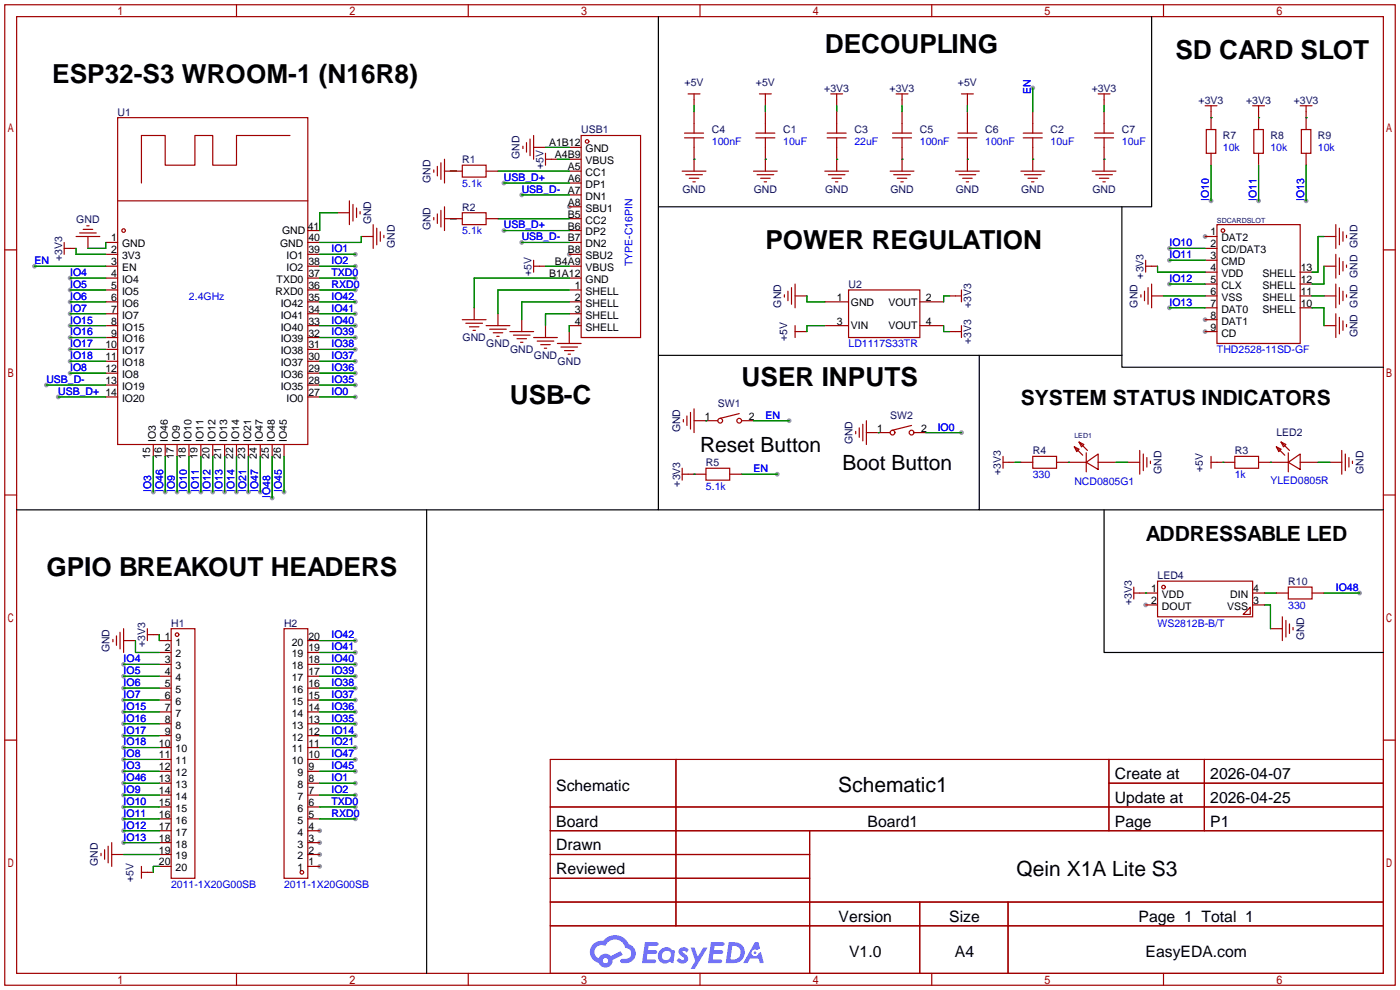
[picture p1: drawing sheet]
<svg xmlns="http://www.w3.org/2000/svg" width="299mm" height="212mm" viewBox="0 0 299 212" stroke-linecap="round" stroke-linejoin="round" font-family="sans-serif">
<g fill="#999">
<circle cx="121.7" cy="44.2" r=".51"/>
<circle cx="121.7" cy="54.4" r=".51"/>
<circle cx="68.3" cy="185.2" r=".51"/>
<circle cx="68.3" cy="182.6" r=".51"/>
<circle cx="68.3" cy="180.1" r=".51"/>
<circle cx="68.3" cy="177.5" r=".51"/>
<circle cx="244.9" cy="129.3" r=".51"/>
<circle cx="257.6" cy="50.5" r=".51"/>
<circle cx="257.6" cy="68.3" r=".51"/>
<circle cx="257.6" cy="70.9" r=".51"/>
<circle cx="107.7" cy="39.1" r=".51"/>
<circle cx="107.7" cy="49.3" r=".51"/>
<circle cx="111.5" cy="41.7" r=".51"/>
<circle cx="111.5" cy="51.8" r=".51"/>
<circle cx="9.9" cy="82.3" r=".51"/>
<circle cx="12.4" cy="84.8" r=".51"/>
<circle cx="205.5" cy="92.5" r=".51"/>
<circle cx="168.7" cy="89.9" r=".51"/>
<circle cx="166.1" cy="101.3" r=".51"/>
<circle cx="220.7" cy="18.8" r=".51"/>
<circle cx="290.6" cy="126.7" r=".51"/>
<circle cx="58.2" cy="106.4" r=".51"/>
<circle cx="7.4" cy="56.9" r=".51"/>
<circle cx="75.9" cy="84.8" r=".51"/>
<circle cx="15" cy="59.4" r=".51"/>
<circle cx="15" cy="62" r=".51"/>
<circle cx="15" cy="64.5" r=".51"/>
<circle cx="15" cy="67.1" r=".51"/>
<circle cx="15" cy="69.6" r=".51"/>
<circle cx="15" cy="72.1" r=".51"/>
<circle cx="15" cy="74.7" r=".51"/>
<circle cx="15" cy="77.2" r=".51"/>
<circle cx="15" cy="79.8" r=".51"/>
<circle cx="26.4" cy="142" r=".51"/>
<circle cx="26.4" cy="144.5" r=".51"/>
<circle cx="26.4" cy="147.1" r=".51"/>
<circle cx="26.4" cy="149.6" r=".51"/>
<circle cx="26.4" cy="152.1" r=".51"/>
<circle cx="26.4" cy="154.7" r=".51"/>
<circle cx="26.4" cy="157.2" r=".51"/>
<circle cx="26.4" cy="159.8" r=".51"/>
<circle cx="26.4" cy="162.3" r=".51"/>
<circle cx="75.9" cy="64.5" r=".51"/>
<circle cx="75.9" cy="67.1" r=".51"/>
<circle cx="75.9" cy="69.6" r=".51"/>
<circle cx="75.9" cy="72.1" r=".51"/>
<circle cx="75.9" cy="74.7" r=".51"/>
<circle cx="75.9" cy="77.2" r=".51"/>
<circle cx="75.9" cy="79.8" r=".51"/>
<circle cx="75.9" cy="82.3" r=".51"/>
<circle cx="75.9" cy="154.7" r=".51"/>
<circle cx="75.9" cy="152.1" r=".51"/>
<circle cx="75.9" cy="149.6" r=".51"/>
<circle cx="75.9" cy="147.1" r=".51"/>
<circle cx="75.9" cy="144.5" r=".51"/>
<circle cx="75.9" cy="142" r=".51"/>
<circle cx="75.9" cy="139.4" r=".51"/>
<circle cx="75.9" cy="136.9" r=".51"/>
<circle cx="32.8" cy="105.2" r=".51"/>
<circle cx="35.3" cy="105.2" r=".51"/>
<circle cx="37.8" cy="105.2" r=".51"/>
<circle cx="40.4" cy="105.2" r=".51"/>
<circle cx="42.9" cy="105.2" r=".51"/>
<circle cx="45.5" cy="105.2" r=".51"/>
<circle cx="48" cy="105.2" r=".51"/>
<circle cx="50.5" cy="105.2" r=".51"/>
<circle cx="53.1" cy="105.2" r=".51"/>
<circle cx="55.6" cy="105.2" r=".51"/>
<circle cx="60.7" cy="105.2" r=".51"/>
<circle cx="26.4" cy="164.8" r=".51"/>
<circle cx="26.4" cy="167.4" r=".51"/>
<circle cx="26.4" cy="169.9" r=".51"/>
<circle cx="26.4" cy="172.5" r=".51"/>
<circle cx="26.4" cy="175" r=".51"/>
<circle cx="26.4" cy="177.5" r=".51"/>
<circle cx="26.4" cy="180.1" r=".51"/>
<circle cx="75.9" cy="162.3" r=".51"/>
<circle cx="75.9" cy="159.8" r=".51"/>
<circle cx="75.9" cy="157.2" r=".51"/>
<circle cx="75.9" cy="164.8" r=".51"/>
<circle cx="75.9" cy="54.4" r=".51"/>
<circle cx="75.9" cy="56.9" r=".51"/>
<circle cx="75.9" cy="59.4" r=".51"/>
<circle cx="75.9" cy="62" r=".51"/>
<circle cx="75.9" cy="175" r=".51"/>
<circle cx="75.9" cy="172.5" r=".51"/>
<circle cx="75.9" cy="169.9" r=".51"/>
<circle cx="75.9" cy="167.4" r=".51"/>
<circle cx="249.9" cy="53.1" r=".51"/>
<circle cx="249.9" cy="55.6" r=".51"/>
<circle cx="249.9" cy="60.7" r=".51"/>
<circle cx="249.9" cy="65.8" r=".51"/>
<circle cx="258.8" cy="42.9" r=".51"/>
<circle cx="269" cy="42.9" r=".51"/>
<circle cx="279.1" cy="42.9" r=".51"/>
</g>
<g fill="none" stroke="#a10000" stroke-width=".25">
<path d="M1 1h297.2v209.6h-297.2zM3.6 3.6h292.1v204.4h-292.1zM50.5 1v2.6M100.1 1v2.6M149.6 1v2.6M199.1 1v2.6M248.7 1v2.6M1 53.4h2.6M295.7 53.4h2.5M1 105.8h2.6M295.7 105.8h2.5M1 158.2h2.6"/>
<path d="M295.7 158.2h2.5M117.6 162.3h178.1v45.7h-178.1zM117.6 172.5h178.1M117.6 177.5h178.1M144.5 162.3v35.6M173 177.5v30.5M237 162.3v15.2M237 167.4h58.7M257.4 162.3v15.2M117.6 182.6h55.4M117.6 192.8h178.1M117.6 187.7h55.4"/>
<path d="M117.6 197.9h178.1M196.6 192.8v15.2M215.4 192.8v15.2M50.5 208v2.6M100.1 208v2.6M149.6 208v2.6M199.1 208v2.6M248.7 208v2.6"/>
</g>
<g fill="#5487ff">
<path d="M145.3 202.7a1.3 1.3 0 0 1 1.9 .3l-.4 .6a.54 .54 0 0 0-.9-.2l.1 .2a1.34 1.34 0 0 1 .9 1.8 1.47 1.47 0 0 1-2.3-.1l.5-.6 .8 .5a.31 .31 0 0 0 .4-.3 .31 .31 0 0 0-.3-.4 1.12 1.12 0 0 1-.7-1.8z"/>
<path d="M147.6 202.5h.9l.6 2 1.2-2h.9l-2.7 4.6h-.9l1-1.7z"/>
<path d="M137.8 201.4h1.7a1.31 1.31 0 0 1 1.2 .2 .4 .4 0 0 1-.3 .5l-1.8 .1-.1 .9h1.6a.4 .4 0 0 1 .4 .4 .4 .4 0 0 1-.5 .4h-1.6l-.2 1.2h1.4a.46 .46 0 0 1 .5 0 .46 .46 0 0 1 .1 .5l-.4 .2h-2.6z"/>
<path d="M151.9 201.4h1.7a1.32 1.32 0 0 1 1.2 .2 .39 .39 0 0 1-.3 .5l-1.8 .1-.1 .9h1.6a.4 .4 0 0 1 .4 .4 .4 .4 0 0 1-.4 .4h-1.7l-.2 1.2h1.4a.46 .46 0 0 1 .5 0 .46 .46 0 0 1 .1 .5l-.4 .2h-2.6z"/>
<path d="M161.3 201.4h.8l.3 1.3-.6 .4a.75 .75 0 0 0-1.1 .3 .75 .75 0 0 0 .5 1 .75 .75 0 0 0 .9-.7l.5-.2 .6 2.3h-.8l-.3-.9h-1.8l-.5 .9h-1z"/>
<path d="M155.7 201.4l-.6 4.4h1.5a2.27 2.27 0 0 0 2.6-2.2 2.27 2.27 0 0 0-2.7-2.2zM156.5 202.1a1.5 1.5 0 0 1 1.8 1.6 1.5 1.5 0 0 1-1.9 1.4h-.3z"/>
<path d="M141.2 203a1.6 1.6 0 0 0-.3 2.3 1.6 1.6 0 0 0 2.3 .2l.7 .3 .3-2.4-.1-.3-.5-.1a1.58 1.58 0 0 0-2.4 0zM141.8 203.5a.98 .98 0 0 1 1.6 .4 .98 .98 0 0 1-1.1 1.3 .94 .94 0 0 1-.9-.7 .94 .94 0 0 1 .4-1z"/>
<path d="M126.8 201.8a2.37 2.37 0 0 0 1.1 4 1.54 1.54 0 0 0 1.8 1 1.54 1.54 0 0 0 1.2-1.6l2.2-1.1-.5-.8-2 1a1.57 1.57 0 0 0-2.7 .5 1.5 1.5 0 0 1-.7-2.1 1.5 1.5 0 0 1 2.2-.5 2.23 2.23 0 0 1 2.3-1.4 2.23 2.23 0 0 1 2 1.8 1.16 1.16 0 0 1 1.2 1.1 1.16 1.16 0 0 1-1.1 1.2h-.7a.47 .47 0 0 0-.5 .4 .47 .47 0 0 0 .4 .5 2.17 2.17 0 0 0 2.5-.9 2.17 2.17 0 0 0-.3-2.7l-.8-.4a3.2 3.2 0 0 0-5.5-.7l-1.1 .1zM128.8 205.3a.6 .6 0 0 1 1.2 0 .6 .6 0 0 1-1.2 0z"/>
<circle cx="161.4" cy="203.6" r=".28"/>
</g>
<g fill="none" stroke="#a10000" stroke-width=".25">
<path d="M25.1 25.1h40.7v69.9h-40.7zM62 29h-11.5v6.3h-5v-6.3h-3.8v6.3h-6.4v-6.3h-5.1v10.1M92.7 36.3v.5M93.5 35.6v2M94.2 34.8v3.6M95 36.6h3.8M95 34v5.1M98.8 35.3h5.1v2.5h-5.1zM103.9 36.6h2.5M111.8 31.2v.6M112.5 30.5v2M113.3 29.7v3.6"/>
<path d="M114 31.5h2.6M114 29v5M116.6 34h2.5M116.6 32.8v2.5M121.7 31.5h2.5M121.7 34h2.5M121.7 36.6h2.5M121.7 39.1h2.5M124.2 29h12.7v43.1h-12.7zM145.8 36.6h5.1M146.3 29.5h4.1M146.3 28.4h4.1"/>
<path d="M146.6 37.3h3.5M147.1 20.1h2.5M147.3 38.1h2.1M148.1 38.9h.5M148.3 20.1v2.5M148.3 23.9v4.5M148.3 29.5v7.1M161 36.6h5.1M161.5 29.5h4.1M161.5 28.4h4.1M161.8 37.3h3.6M162.3 20.1h2.5"/>
<path d="M162.6 38.1h2M163.3 38.9h.5M163.6 20.1v2.5M163.6 23.9v4.5M163.6 29.5v7.1M176.3 36.6h5.1M176.8 29.5h4M176.8 28.4h4M177 37.3h3.6M177.5 20.1h2.6M177.8 38.1h2M178.6 38.9h.5"/>
<path d="M178.8 20.1v2.5M178.8 23.9v4.5M178.8 29.5v7.1M190.2 36.6h5.1M190.8 29.5h4M190.8 28.4h4M191 37.3h3.6M191.5 20.1h2.6M191.8 38.1h2M192.5 38.9h.5M192.8 20.1v2.5M192.8 23.9v4.5"/>
<path d="M192.8 29.5v7.1M204.2 36.6h5.1M204.7 29.5h4.1M204.7 28.4h4.1M205 37.3h3.5M205.5 20.1h2.5M205.7 38.1h2.1M206.5 38.9h.5M206.8 20.1v2.5M206.8 23.9v4.5M206.8 29.5v7.1M218.2 36.6h5.1"/>
<path d="M218.7 29.5h4.1M218.7 28.4h4.1M218.9 37.3h3.6M219.7 38.1h2M220.5 38.9h.5M220.7 23.9v4.5M220.7 29.5v7.1M233.4 36.6h5.1M233.9 29.5h4.1M233.9 28.4h4.1M234.2 37.3h3.5M234.7 20.1h2.5"/>
<path d="M234.9 38.1h2.1M235.7 38.9h.5M236 20.1v2.5M236 23.9v4.5M236 29.5v7.1M257.6 22.6h2.5M257.8 27.7h2v5.1h-2zM258.8 22.6v5.1M258.8 32.8v2.5M267.7 22.6h2.6M268 27.7h2v5.1h-2zM269 22.6v5.1"/>
<path d="M269 32.8v2.5M277.9 22.6h2.5M278.1 27.7h2.1v5.1h-2.1zM279.1 22.6v5.1M279.1 32.8v2.5M13.7 53.1h2.6M13.7 51.8v2.6M16.3 50.5h5M17 49.8h3.6M17.8 49h2M18.5 48.3h.5M18.8 50.5v2.6"/>
<path d="M22.6 51.8h2.5M22.6 54.4h2.5M22.6 56.9h2.5M22.6 59.4h2.5M25.1 42.9h40.7M65.8 51.8h2.5M65.8 54.4h2.5M65.8 56.9h2.5M65.8 59.4h2.5M65.8 49.3h2.5M72.1 45.5h2.6M74.7 42.9v5.1"/>
<path d="M75.4 43.7v3.5M76.2 44.4v2.1M77 45.2v.5M77.2 50.5h2.6M79.8 48v5.1M80.5 48.8v3.5M81.3 49.5v2.1M82 50.3v.5M92.7 46.5v.5M93.5 45.7v2.1M94.2 45v3.5M95 46.7h3.8"/>
<path d="M95 44.2v5.1M98.8 45.5h5.1v2.5h-5.1zM103.9 46.7h2.5M114 56.9h2.6M114 55.6v2.6M121.7 51.8h2.5M121.7 54.4h2.5M121.7 56.9h2.5M121.7 59.4h2.5M121.7 49.3h2.5M121.7 41.7h2.5M121.7 44.2h2.5"/>
<path d="M121.7 46.7h2.5M244.9 56.9h2.5M244.9 55.6v2.6M257.6 53.1h2.5M257.6 50.5h2.5M257.6 55.6h2.5M257.6 58.2h2.5M260.1 48h17.8v25.4h-17.8zM277.9 58.2h2.5M283 56.9h2.5M283 50.5h2.5M285.5 48v5.1"/>
<path d="M285.5 54.4v5M286.3 48.8v3.5M286.3 55.1v3.6M287 49.5v2.1M287 55.9v2M287.8 50.3v.5M287.8 56.6v.6M22.6 62h2.5M22.6 64.5h2.5M22.6 67.1h2.5M22.6 69.6h2.5M22.6 72.1h2.5"/>
<path d="M22.6 74.7h2.5M22.6 77.2h2.5M22.6 79.8h2.5M65.8 62h2.5M65.8 64.5h2.5M65.8 67.1h2.5M65.8 69.6h2.5M65.8 72.1h2.5M65.8 74.7h2.5M65.8 77.2h2.5M65.8 79.8h2.5M98.8 68.3h5.1"/>
<path d="M99.6 69.1h3.5M100.3 69.8h2.1M101.1 70.6h.5M101.3 65.8v2.5M103.9 69.6h5.1M104.6 70.4h3.6M105.4 71.1h2M106.2 71.9h.5M106.4 67.1v2.5M109 70.9h5M109.7 71.6h3.6M110.5 72.4h2"/>
<path d="M111.3 73.2h.5M111.5 68.3v2.6M114 72.1h5.1M114.8 72.9h3.6M115.6 73.7h2M116.3 74.4h.5M116.6 69.6v2.5M119.1 73.4h5.1M119.9 74.2h3.5M120.6 74.9h2.1M121.4 75.7h.5M121.7 62h2.5"/>
<path d="M121.7 64.5h2.5M121.7 67.1h2.5M121.7 69.6h2.5M121.7 70.9v2.5M167.6 63v.5M168.4 62.2v2.1M169.2 61.5v3.5M169.9 70.9h2.6M169.9 60.7v5.1M169.9 69.6v2.5M169.9 63.2h2.6M176.3 64.5h5.1"/>
<path d="M176.3 69.6h5.1M181.4 62h15.2v10.1h-15.2zM196.6 64.5h5.1M196.6 69.6h5.1M202.9 70.9h2.6M202.9 63.2h2.6M205.5 62v2.5M205.5 69.6v2.5M243.8 63v.5M244.6 62.2v2.1M245.4 61.5v3.5M246.1 63.2h2.6"/>
<path d="M246.1 60.7v5.1M257.6 68.3h2.5M257.6 70.9h2.5M257.6 63.2h2.5M257.6 60.7h2.5M257.6 65.8h2.5M277.9 63.2h2.5M277.9 60.7h2.5M277.9 65.8h2.5M283 69.6h2.5M283 63.2h2.5M285.5 60.7v5.1"/>
<path d="M285.5 67.1v5M286.3 61.5v3.5M286.3 67.8v3.6M287 62.2v2.1M287 68.6v2M287.8 63v.5M287.8 69.3v.5M22.6 82.3h2.5M22.6 84.8h2.5M32.8 95v2.5M35.3 95v2.5M37.8 95v2.5"/>
<path d="M40.4 95v2.5M42.9 95v2.5M45.5 95v2.5M48 95v2.5M50.5 95v2.5M53.1 95v2.5M55.6 95v2.5M58.2 95v2.5M60.7 95v2.5M65.8 82.3h2.5M65.8 84.8h2.5M146 89.7v.5"/>
<path d="M146.8 88.9v2M147.6 88.1v3.6M148.3 89.9h5.1M148.3 87.4v5.1M158 88.4l-4.1 1M158.5 89.9h2.5M182.9 92.2v.5M183.6 91.4v2.1M184.4 90.7v3.5M185.2 92.5h5M185.2 89.9v5.1M194.8 90.9l-4 1"/>
<path d="M195.3 92.5h2.6M214.4 98.8h2.5M214.4 97.5v2.6M218.2 98.8h2.5M220.7 97.5h5.1v2.6h-5.1zM225.8 98.8h6.4M229.6 95.5l1 .5-.5 .5zM229.6 95.5l1.8 1.8M230.6 94.5l1 .5-.5 .5zM230.6 94.5l1.8 1.8M232.2 98.8l2.5-1.8v3.3zM232.2 96.8v4"/>
<path d="M234.7 98.8h3.8M241 98.8h2.6M243.6 96.3v5M244.3 97v3.6M245.1 97.8v2M245.9 98.6v.5M258.8 98.8h5.1M258.8 97.5v2.6M263.9 97.5h5.1v2.6h-5.1zM269 98.8h6.3M272.8 95.5l1 .5-.5 .5zM272.8 95.5l1.8 1.8"/>
<path d="M273.8 94.5l1 .5-.5 .5zM273.8 94.5l1.8 1.8M275.3 98.8l2.6-1.8v3.3zM275.3 96.8v4M277.9 98.8h3.8M284.2 98.8h2.6M286.8 96.3v5M287.5 97v3.6M288.3 97.8v2M289.1 98.6v.5M145.8 101.3h5.1M145.8 100.1v2.5"/>
<path d="M150.9 100.1h5.1v2.5h-5.1zM156 101.3h2.5M24.1 136.7v.5M24.9 135.9v2M25.7 135.1v3.6M26.4 136.9h2.6M26.4 134.4v5M31.5 135.6h2.5M31.5 134.4v2.5M34 136.9h2.6M34 139.4h2.6M36.6 134.4h5.1v53.3h-5.1z"/>
<path d="M60.7 134.4h5.1v53.3h-5.1zM65.8 136.9h2.5M65.8 139.4h2.5M242.3 126.7h5.1M242.3 125.5v2.5M244.9 129.3h2.5M247.4 124.2h20.3v7.6h-20.3zM265.7 131.3l1.5-1.5v1.5zM267.7 126.7h2.6M267.7 129.3h2.6M271.5 134.4h2.6M272.8 126.7h2.5"/>
<path d="M274.1 131.8v5.1M274.8 132.6v3.5M275.3 125.5h5.1v2.5h-5.1zM275.6 133.4v2M276.4 134.1v.5M280.4 126.7h2.6M34 142h2.6M34 144.5h2.6M34 147.1h2.6M34 149.6h2.6M34 152.1h2.6M34 154.7h2.6"/>
<path d="M34 157.2h2.6M34 159.8h2.6M65.8 142h2.5M65.8 144.5h2.5M65.8 147.1h2.5M65.8 149.6h2.5M65.8 152.1h2.5M65.8 154.7h2.5M65.8 157.2h2.5M65.8 159.8h2.5M34 162.3h2.6M34 164.8h2.6"/>
<path d="M34 167.4h2.6M34 169.9h2.6M34 172.5h2.6M34 175h2.6M34 177.5h2.6M65.8 162.3h2.5M65.8 164.8h2.5M65.8 167.4h2.5M65.8 169.9h2.5M65.8 172.5h2.5M65.8 175h2.5M65.8 177.5h2.5"/>
<path d="M21.6 182.4v.5M22.4 181.6v2M23.1 180.8v3.6M23.9 182.6h2.5M23.9 180.1v5.1M30.2 186.4h2.6M30.2 185.2v2.5M34 180.1h2.6M34 182.6h2.6M34 185.2h2.6M65.8 180.1h2.5M65.8 182.6h2.5"/>
<path d="M65.8 185.2h2.5"/>
<circle cx="125.5" cy="30.2" r=".38"/>
<circle cx="26.4" cy="49.3" r=".38"/>
<circle cx="261.4" cy="49.3" r=".38"/>
<circle cx="153.9" cy="89.9" r=".51"/>
<circle cx="158" cy="89.9" r=".51"/>
<circle cx="190.8" cy="92.5" r=".51"/>
<circle cx="194.8" cy="92.5" r=".51"/>
<circle cx="37.8" cy="135.6" r=".38"/>
<circle cx="248.7" cy="125.5" r=".38"/>
<circle cx="64.5" cy="186.4" r=".38"/>
</g>
<g fill="none" stroke="#008700" stroke-width=".25">
<path d="M220.7 18.8v5.1M96.3 36.6h1.2M106.4 36.6h15.3M107.7 39.1h14M116.6 31.5h5.1M119.1 34h2.6M148.3 34h.1M148.3 22.6v1.3M163.6 34h.1M163.6 22.6v1.3M178.8 34h.1M178.8 22.6v1.3"/>
<path d="M192.8 34h.1M192.8 22.6v1.3M206.8 34h.1M206.8 22.6v1.3M220.7 34h.1M236 34h.1M236 22.6v1.3M258.8 25.1h.1M258.8 35.3v7.6M269 25.1h.1M269 35.3v7.6M279.1 25.1h.1"/>
<path d="M279.1 35.3v7.6M7.4 56.9h15.2M15 59.4h7.6M16.3 53.1v1.3h6.3M22.6 51.8v1.3h-3.8M68.3 56.9h7.6M68.3 59.4h7.6M68.3 54.4h7.6M72.1 45.5h-3.8v3.8M77.2 50.5v1.3h-8.9M96.3 46.7h1.2M106.4 46.7h15.3"/>
<path d="M107.7 49.3h14M111.5 41.7h10.2M111.5 51.8h10.2M116.6 56.9h5.1M121.7 59.4h-20.4v6.4M247.4 56.9v1.3h10.2M249.9 53.1h7.7M249.9 55.6h7.7M283 50.5h-1.3v7.7h-1.3M283 56.9v3.8h-2.6M15 62h7.6M15 64.5h7.6"/>
<path d="M15 67.1h7.6M15 69.6h7.6M15 72.1h7.6M15 74.7h7.6M15 77.2h7.6M15 79.8h7.6M68.3 62h7.6M68.3 64.5h7.6M68.3 67.1h7.6M68.3 69.6h7.6M68.3 72.1h7.6M68.3 74.7h7.6"/>
<path d="M68.3 77.2h7.6M68.3 79.8h7.6M121.7 62h-15.3v5.1M121.7 64.5h-10.2v3.8M121.7 67.1h-5.1v2.5M121.7 69.6v1.3M172.5 63.2v1.3h3.8M176.3 69.6h-3.8v1.3M201.7 69.6v1.3h1.2M202.9 63.2h-1.2v1.3M248.7 63.2h8.9M249.9 60.7h7.7"/>
<path d="M249.9 65.8h7.7M280.4 63.2h2.6M280.4 65.8h2.6v3.8M9.9 82.3h12.7M12.4 84.8h10.2M32.8 97.5v7.7M35.3 97.5v7.7M37.8 97.5v7.7M40.4 97.5v7.7M42.9 97.5v7.7M45.5 97.5v7.7M48 97.5v7.7"/>
<path d="M50.5 97.5v7.7M53.1 97.5v7.7M55.6 97.5v7.7M58.2 97.5v8.9M60.7 97.5v7.7M68.3 82.3h7.6M68.3 84.8h7.6M150.9 89.9h.1M161 89.9h7.7M187.7 92.5h.1M197.9 92.5h7.6M216.9 98.8h1.3"/>
<path d="M228.3 98.8h.1M238.5 98.8h2.5M261.4 98.8h.1M271.5 98.8h.1M281.7 98.8h2.5M148.3 101.3h.1M158.5 101.3h7.6M29 136.9v2.5h5M34 135.6v1.3M68.3 139.4h7.6M68.3 136.9h7.6M244.9 126.7h.1"/>
<path d="M270.3 129.3h1.2v5.1M270.3 126.7h2.5M283 126.7h7.6M26.4 142h7.6M26.4 144.5h7.6M26.4 147.1h7.6M26.4 149.6h7.6M26.4 152.1h7.6M26.4 154.7h7.6M26.4 157.2h7.6M26.4 159.8h7.6M68.3 142h7.6"/>
<path d="M68.3 144.5h7.6M68.3 147.1h7.6M68.3 149.6h7.6M68.3 152.1h7.6M68.3 154.7h7.6M68.3 157.2h7.6M68.3 159.8h7.6M26.4 162.3h7.6M26.4 164.8h7.6M26.4 167.4h7.6M26.4 169.9h7.6M26.4 172.5h7.6"/>
<path d="M26.4 175h7.6M26.4 177.5h7.6M68.3 162.3h7.6M68.3 164.8h7.6M68.3 167.4h7.6M68.3 169.9h7.6M68.3 172.5h7.6M68.3 175h7.6M26.4 182.6h7.6M26.4 180.1h7.6M34 185.2h-1.2v1.2"/>
</g>
<path d="M140.7 3.6v105.4h-137.1M246.1 3.6v40.6h-105.4M239.8 44.2v34.3h55.9M140.7 75.9h99.1M209.3 75.9v33.1h-68.6M91.2 109v99M209.3 109h86.4M236 109v30.4h59.7" fill="none" stroke="#000" stroke-width=".25"/>
<g font-size="5.6">
<text x="176.3" y="11.3">DECOUPLING</text>
<text x="11.2" y="17.7">ESP32-S3 WROOM-1 (N16R8)</text>
<text x="251.2" y="12.6">SD CARD SLOT</text>
<text x="163.6" y="53.2">POWER REGULATION</text>
<text x="158.5" y="82.4">USER INPUTS</text>
<text x="109" y="86.3">USB-C</text>
<text x="9.9" y="123.1">GPIO BREAKOUT HEADERS</text>
</g>
<g font-size="4.5">
<text x="218.2" y="86.5">SYSTEM STATUS INDICATORS</text>
<text x="149.6" y="96.6">Reset Button</text>
<text x="180.1" y="100.4">Boot Button</text>
<text x="244.9" y="115.7">ADDRESSABLE LED</text>
<text x="179.2" y="169.4">Schematic1</text>
<text x="217.3" y="187.1">Qein X1A Lite S3</text>
</g>
<g font-size="3.4">
<text x="238.3" y="166.5">Create at</text>
<text x="258.7" y="166.5">2026-04-07</text>
<text x="118.9" y="169">Schematic</text>
<text x="238.3" y="171.6">Update at</text>
<text x="258.7" y="171.6">2026-04-25</text>
<text x="118.9" y="176.6">Board</text>
<text x="185.4" y="176.6">Board1</text>
<text x="238.3" y="176.6">Page</text>
<text x="258.7" y="176.6">P1</text>
<text x="118.9" y="181.7">Drawn</text>
<text x="118.9" y="186.8">Reviewed</text>
<text x="179.2" y="197">Version</text>
<text x="202.9" y="197">Size</text>
<text x="243.3" y="197">Page 1 Total 1</text>
<text x="181.5" y="204.6">V1.0</text>
<text x="204.1" y="204.6">A4</text>
<text x="244.8" y="204.6">EasyEDA.com</text>
</g>
<g font-size="2.2" fill="#000080">
<text x="146.3" y="18.3">+5V</text>
<text x="161.6" y="18.3">+5V</text>
<text x="176.2" y="19.6">+3V3</text>
<text x="190.1" y="19.6">+3V3</text>
<text x="204.7" y="18.3">+5V</text>
<text x="233.3" y="19.6">+3V3</text>
<text x="256.2" y="22.2">+3V3</text>
<text x="266.3" y="22.2">+3V3</text>
<text x="276.5" y="22.2">+3V3</text>
<text x="25.1" y="24.7">U1</text>
<text x="124.2" y="28.5">USB1</text>
<text x="152.1" y="28.5">C4</text>
<text x="167.4" y="28.5">C1</text>
<text x="182.6" y="28.5">C3</text>
<text x="196.6" y="28.5">C5</text>
<text x="210.6" y="28.5">C6</text>
<text x="224.5" y="28.5">C2</text>
<text x="239.8" y="28.5">C7</text>
<text x="261.4" y="29.8">R7</text>
<text x="271.5" y="29.8">R8</text>
<text x="281.7" y="29.8">R9</text>
<text x="98.8" y="34.9">R1</text>
<text x="111.1" y="34" transform="rotate(-90 111.1 34)">GND</text>
<text x="92" y="39.1" transform="rotate(-90 92 39.1)">GND</text>
<text x="116.1" y="36.1" transform="rotate(-90 116.1 36.1)">+5V</text>
<text x="145.8" y="41.2">GND</text>
<text x="161.1" y="41.2">GND</text>
<text x="176.3" y="41.2">GND</text>
<text x="190.3" y="41.2">GND</text>
<text x="204.3" y="41.2">GND</text>
<text x="218.2" y="41.2">GND</text>
<text x="233.5" y="41.2">GND</text>
<text x="16.3" y="47.6">GND</text>
<text x="79.3" y="48" transform="rotate(-90 79.3 48)">GND</text>
<text x="98.8" y="45">R2</text>
<text x="84.4" y="53" transform="rotate(-90 84.4 53)">GND</text>
<text x="92" y="49.2" transform="rotate(-90 92 49.2)">GND</text>
<text x="13.3" y="55.7" transform="rotate(-90 13.3 55.7)">+3V3</text>
<text x="113.6" y="58.9" transform="rotate(-90 113.6 58.9)">+5V</text>
<text x="244.4" y="59.5" transform="rotate(-90 244.4 59.5)">+3V3</text>
<text x="166.9" y="65.7" transform="rotate(-90 166.9 65.7)">GND</text>
<text x="181.4" y="61.5">U2</text>
<text x="207.6" y="65.9" transform="rotate(-90 207.6 65.9)">+3V3</text>
<text x="243.1" y="65.7" transform="rotate(-90 243.1 65.7)">GND</text>
<text x="98.9" y="73">GND</text>
<text x="103.9" y="74.2">GND</text>
<text x="109" y="75.5">GND</text>
<text x="114.1" y="76.8">GND</text>
<text x="168.2" y="72.9" transform="rotate(-90 168.2 72.9)">+5V</text>
<text x="207.6" y="73.5" transform="rotate(-90 207.6 73.5)">+3V3</text>
<text x="290.1" y="72.1" transform="rotate(-90 290.1 72.1)">GND GND GND GND</text>
<text x="119.2" y="78">GND</text>
<text x="153.4" y="86.9">SW1</text>
<text x="190.2" y="89.5">SW2</text>
<text x="145.3" y="92.4" transform="rotate(-90 145.3 92.4)">GND</text>
<text x="182.2" y="94.9" transform="rotate(-90 182.2 94.9)">GND</text>
<text x="272.8" y="93.3">LED2</text>
<text x="150.9" y="99.6">R5</text>
<text x="213.9" y="101.5" transform="rotate(-90 213.9 101.5)">+3V3</text>
<text x="220.7" y="97.1">R4</text>
<text x="248.2" y="101.3" transform="rotate(-90 248.2 101.3)">GND</text>
<text x="257.1" y="100.8" transform="rotate(-90 257.1 100.8)">+5V</text>
<text x="263.9" y="97.1">R3</text>
<text x="291.4" y="101.3" transform="rotate(-90 291.4 101.3)">GND</text>
<text x="145.3" y="104" transform="rotate(-90 145.3 104)">+3V3</text>
<text x="247.4" y="123.8">LED4</text>
<text x="275.3" y="125">R10</text>
<text x="241.9" y="129.4" transform="rotate(-90 241.9 129.4)">+3V3</text>
<text x="36.6" y="133.9">H1</text>
<text x="60.7" y="133.9">H2</text>
<text x="278.7" y="136.9" transform="rotate(-90 278.7 136.9)">GND</text>
<text x="23.4" y="139.4" transform="rotate(-90 23.4 139.4)">GND</text>
<text x="31" y="138.3" transform="rotate(-90 31 138.3)">+3V3</text>
<text x="20.9" y="185.1" transform="rotate(-90 20.9 185.1)">GND</text>
<text x="28.5" y="188.5" transform="rotate(-90 28.5 188.5)">+5V</text>
</g>
<g font-size="2.2" fill="#00f">
<text x="220.3" y="20.1" transform="rotate(-90 220.3 20.1)">EN</text>
<text x="152.1" y="31">100nF</text>
<text x="167.4" y="31">10uF</text>
<text x="182.6" y="31">22uF</text>
<text x="196.6" y="31">100nF</text>
<text x="210.6" y="31">100nF</text>
<text x="224.5" y="31">10uF</text>
<text x="239.8" y="31">10uF</text>
<text x="261.4" y="32.3">10k</text>
<text x="271.5" y="32.3">10k</text>
<text x="281.7" y="32.3">10k</text>
<text x="98.8" y="39.9">5.1k</text>
<text x="107.7" y="38.7">USB_D+</text>
<text x="111.5" y="41.2">USB_D-</text>
<text x="258.4" y="42.9" transform="rotate(-90 258.4 42.9)">IO10</text>
<text x="268.5" y="42.9" transform="rotate(-90 268.5 42.9)">IO11</text>
<text x="278.7" y="42.9" transform="rotate(-90 278.7 42.9)">IO13</text>
<text x="70.9" y="53.9">IO1</text>
<text x="98.8" y="50.1">5.1k</text>
<text x="107.7" y="48.8">USB_D+</text>
<text x="111.5" y="51.4">USB_D-</text>
<text x="249.9" y="52.6">IO10</text>
<text x="7.4" y="56.4">EN</text>
<text x="15" y="59">IO4</text>
<text x="70.9" y="56.4">IO2</text>
<text x="70.9" y="59">TXD0</text>
<text x="135.2" y="56.9" transform="rotate(-90 135.2 56.9)">TYPE-C16PIN</text>
<text x="249.9" y="55.2">IO11</text>
<text x="15" y="61.5">IO5</text>
<text x="15" y="64.1">IO6</text>
<text x="40.4" y="64.1">2.4GHz</text>
<text x="70.9" y="64.1">IO42</text>
<text x="70.9" y="61.5">RXD0</text>
<text x="249.9" y="60.3">IO12</text>
<text x="249.9" y="65.3">IO13</text>
<text x="15" y="66.6">IO7</text>
<text x="15" y="69.1">IO15</text>
<text x="15" y="71.7">IO16</text>
<text x="70.9" y="66.6">IO41</text>
<text x="70.9" y="69.1">IO40</text>
<text x="70.9" y="71.7">IO39</text>
<text x="15" y="74.2">IO17</text>
<text x="15" y="76.8">IO18</text>
<text x="70.9" y="74.2">IO38</text>
<text x="70.9" y="76.8">IO37</text>
<text x="181.4" y="74.2">LD1117S33TR</text>
<text x="260.1" y="75.5">THD2528-11SD-GF</text>
<text x="9.9" y="81.8">USB_D-</text>
<text x="15" y="79.3">IO8</text>
<text x="70.9" y="79.3">IO36</text>
<text x="70.9" y="81.8">IO35</text>
<text x="12.4" y="84.4">USB_D+ 14</text>
<text x="70.9" y="84.4">IO0</text>
<text x="163.6" y="89.5">EN</text>
<text x="200.4" y="92">IO0</text>
<text x="161" y="100.9">EN</text>
<text x="32.3" y="105.2" transform="rotate(-90 32.3 105.2)">IO3</text>
<text x="34.9" y="105.2" transform="rotate(-90 34.9 105.2)">IO46</text>
<text x="37.4" y="105.2" transform="rotate(-90 37.4 105.2)">IO9</text>
<text x="39.9" y="105.2" transform="rotate(-90 39.9 105.2)">IO10</text>
<text x="42.5" y="105.2" transform="rotate(-90 42.5 105.2)">IO11</text>
<text x="45" y="105.2" transform="rotate(-90 45 105.2)">IO12</text>
<text x="47.6" y="105.2" transform="rotate(-90 47.6 105.2)">IO13</text>
<text x="50.1" y="105.2" transform="rotate(-90 50.1 105.2)">IO14</text>
<text x="52.6" y="105.2" transform="rotate(-90 52.6 105.2)">IO21</text>
<text x="55.2" y="105.2" transform="rotate(-90 55.2 105.2)">IO47</text>
<text x="57.7" y="106.4" transform="rotate(-90 57.7 106.4)">IO48</text>
<text x="60.3" y="105.2" transform="rotate(-90 60.3 105.2)">IO45</text>
<text x="150.9" y="104.7">5.1k</text>
<text x="220.7" y="102.2">330</text>
<text x="229.6" y="103.7">NCD0805G1</text>
<text x="263.9" y="102.2">1k</text>
<text x="271.5" y="103.4">YLED0805R</text>
<text x="275.3" y="130.1">330</text>
<text x="285.5" y="126.3">IO48</text>
<text x="70.9" y="136.5">IO42</text>
<text x="247.4" y="133.9">WS2812B-B/T</text>
<text x="26.4" y="141.5">IO4</text>
<text x="70.9" y="141.5">IO40</text>
<text x="70.9" y="139">IO41</text>
<text x="26.4" y="144.1">IO5</text>
<text x="26.4" y="146.6">IO6</text>
<text x="26.4" y="149.2">IO7</text>
<text x="70.9" y="149.2">IO37</text>
<text x="70.9" y="146.6">IO38</text>
<text x="70.9" y="144.1">IO39</text>
<text x="26.4" y="151.7">IO15</text>
<text x="26.4" y="154.2">IO16</text>
<text x="70.9" y="154.2">IO35</text>
<text x="70.9" y="151.7">IO36</text>
<text x="26.4" y="156.8">IO17</text>
<text x="26.4" y="159.3">IO18</text>
<text x="26.4" y="161.9">IO8</text>
<text x="70.9" y="161.9">IO47</text>
<text x="70.9" y="159.3">IO21</text>
<text x="70.9" y="156.8">IO14</text>
<text x="26.4" y="164.4">IO3</text>
<text x="26.4" y="166.9">IO46</text>
<text x="70.9" y="164.4">IO45</text>
<text x="70.9" y="166.9">IO1</text>
<text x="26.4" y="169.5">IO9</text>
<text x="26.4" y="172">IO10</text>
<text x="70.9" y="172">TXD0</text>
<text x="70.9" y="169.5">IO2</text>
<text x="26.4" y="174.6">IO11</text>
<text x="26.4" y="177.1">IO12</text>
<text x="26.4" y="179.6">IO13</text>
<text x="70.9" y="174.6">RXD0</text>
<text x="36.6" y="189.8">2011-1X20G00SB</text>
<text x="60.7" y="189.8">2011-1X20G00SB</text>
</g>
<g font-size="2.2">
<text x="117.4" y="31.3">A1B12</text>
<text x="118.6" y="33.8">A4B9</text>
<text x="125.1" y="32.6">GND</text>
<text x="125.1" y="35.1">VBUS</text>
<text x="121.3" y="36.4">A5</text>
<text x="121.3" y="38.9">A6</text>
<text x="121.3" y="41.4">A7</text>
<text x="125.1" y="37.6">CC1</text>
<text x="125.1" y="40.2">DP1</text>
<text x="121.3" y="44">A8</text>
<text x="121.3" y="46.5">B5</text>
<text x="125.1" y="42.7">DN1</text>
<text x="125.1" y="45.3">SBU1</text>
<text x="125.1" y="47.8">CC2</text>
<text x="23.8" y="51.6">1</text>
<text x="26.1" y="52.9">GND</text>
<text x="59.9" y="52.9">GND</text>
<text x="60.3" y="50.1">GND</text>
<text x="65.8" y="49.1">41</text>
<text x="65.9" y="51.6">40</text>
<text x="121.3" y="49.1">B6</text>
<text x="121.3" y="51.6">B7</text>
<text x="125.1" y="50.3">DP2</text>
<text x="125.1" y="52.9">DN2</text>
<text x="258.7" y="50.3">1</text>
<text x="258.7" y="52.9">2</text>
<text x="261" y="51.6">DAT2</text>
<text x="23.8" y="54.1">2</text>
<text x="23.8" y="56.7">3</text>
<text x="23.8" y="59.2">4</text>
<text x="26.1" y="55.4">3V3</text>
<text x="26.1" y="58">EN</text>
<text x="61.2" y="58">IO2</text>
<text x="61.2" y="55.4">IO1</text>
<text x="65.9" y="59.2">37</text>
<text x="65.9" y="56.7">38</text>
<text x="65.9" y="54.1">39</text>
<text x="117.4" y="59.2">B1A12</text>
<text x="118.6" y="56.7">B4A9</text>
<text x="121.3" y="54.1">B8</text>
<text x="125.1" y="55.4">SBU2</text>
<text x="125.1" y="58">VBUS</text>
<text x="258.7" y="55.4">3</text>
<text x="258.7" y="58">4</text>
<text x="261" y="54.1">CD/DAT3</text>
<text x="261" y="56.7">CMD</text>
<text x="261" y="59.2">VDD</text>
<text x="269.8" y="59.2">SHELL</text>
<text x="278" y="58">13</text>
<text x="23.8" y="61.8">5</text>
<text x="23.8" y="64.3">6</text>
<text x="26.1" y="60.5">IO4</text>
<text x="26.1" y="63">IO5</text>
<text x="26.1" y="65.6">IO6</text>
<text x="58.9" y="63">RXD0</text>
<text x="59.1" y="60.5">TXD0</text>
<text x="60" y="65.6">IO42</text>
<text x="65.9" y="64.3">35</text>
<text x="65.9" y="61.8">36</text>
<text x="122.8" y="61.8">1</text>
<text x="122.8" y="64.3">2</text>
<text x="125.1" y="60.5">GND</text>
<text x="125.1" y="63">SHELL</text>
<text x="125.1" y="65.6">SHELL</text>
<text x="178.8" y="64.3">1</text>
<text x="181.9" y="65.3">GND</text>
<text x="189.9" y="65.3">VOUT</text>
<text x="197.9" y="64.3">2</text>
<text x="258.7" y="60.5">5</text>
<text x="258.7" y="63">6</text>
<text x="258.7" y="65.6">7</text>
<text x="261" y="61.8">CLX</text>
<text x="261" y="64.3">VSS</text>
<text x="269.8" y="64.3">SHELL</text>
<text x="269.8" y="61.8">SHELL</text>
<text x="278" y="65.6">10</text>
<text x="278" y="63">11</text>
<text x="278" y="60.5">12</text>
<text x="23.8" y="66.8">7</text>
<text x="23.8" y="69.4">8</text>
<text x="23.8" y="71.9">9</text>
<text x="26.1" y="68.1">IO7</text>
<text x="26.1" y="70.7">IO15</text>
<text x="60" y="70.7">IO40</text>
<text x="60" y="68.1">IO41</text>
<text x="65.9" y="71.9">32</text>
<text x="65.9" y="69.4">33</text>
<text x="65.9" y="66.8">34</text>
<text x="122.8" y="66.8">3</text>
<text x="122.8" y="69.4">4</text>
<text x="125.1" y="68.1">SHELL</text>
<text x="125.1" y="70.7">SHELL</text>
<text x="178.8" y="69.4">3</text>
<text x="181.9" y="70.4">VIN</text>
<text x="189.9" y="70.4">VOUT</text>
<text x="197.9" y="69.4">4</text>
<text x="258.7" y="68.1">8</text>
<text x="258.7" y="70.7">9</text>
<text x="261" y="66.8">DAT0</text>
<text x="261" y="69.4">DAT1</text>
<text x="261" y="71.9">CD</text>
<text x="269.8" y="66.8">SHELL</text>
<text x="22.5" y="74.5">10</text>
<text x="22.5" y="77">11</text>
<text x="26.1" y="73.2">IO16</text>
<text x="26.1" y="75.7">IO17</text>
<text x="60" y="75.7">IO38</text>
<text x="60" y="73.2">IO39</text>
<text x="65.9" y="77">30</text>
<text x="65.9" y="74.5">31</text>
<text x="22.5" y="79.5">12</text>
<text x="22.5" y="82.1">13</text>
<text x="26.1" y="78.3">IO18</text>
<text x="26.1" y="80.8">IO8</text>
<text x="26.1" y="83.4">IO19</text>
<text x="60" y="83.4">IO35</text>
<text x="60" y="80.8">IO36</text>
<text x="60" y="78.3">IO37</text>
<text x="65.9" y="82.1">28</text>
<text x="65.9" y="79.5">29</text>
<text x="26.1" y="85.9">IO20</text>
<text x="61.2" y="85.9">IO0</text>
<text x="65.9" y="84.6">27</text>
<text x="150.6" y="89.7">1</text>
<text x="160" y="89.7">2</text>
<text x="33.3" y="94.5" transform="rotate(-90 33.3 94.5)">IO3</text>
<text x="35.9" y="94.5" transform="rotate(-90 35.9 94.5)">IO46</text>
<text x="38.4" y="94.5" transform="rotate(-90 38.4 94.5)">IO9</text>
<text x="41" y="94.5" transform="rotate(-90 41 94.5)">IO10</text>
<text x="43.5" y="94.5" transform="rotate(-90 43.5 94.5)">IO11</text>
<text x="46" y="94.5" transform="rotate(-90 46 94.5)">IO12</text>
<text x="48.6" y="94.5" transform="rotate(-90 48.6 94.5)">IO13</text>
<text x="51.1" y="94.5" transform="rotate(-90 51.1 94.5)">IO14</text>
<text x="53.7" y="94.5" transform="rotate(-90 53.7 94.5)">IO21</text>
<text x="56.2" y="94.5" transform="rotate(-90 56.2 94.5)">IO47</text>
<text x="58.7" y="94.5" transform="rotate(-90 58.7 94.5)">IO48</text>
<text x="61.3" y="94.5" transform="rotate(-90 61.3 94.5)">IO45</text>
<text x="187.5" y="92.2">1</text>
<text x="196.8" y="92.2">2</text>
<text x="32.1" y="98.1" transform="rotate(-90 32.1 98.1)">15</text>
<text x="34.6" y="98.1" transform="rotate(-90 34.6 98.1)">16</text>
<text x="37.1" y="98.1" transform="rotate(-90 37.1 98.1)">17</text>
<text x="39.7" y="98.1" transform="rotate(-90 39.7 98.1)">18</text>
<text x="42.2" y="98.1" transform="rotate(-90 42.2 98.1)">19</text>
<text x="44.8" y="98.1" transform="rotate(-90 44.8 98.1)">20</text>
<text x="47.3" y="98.1" transform="rotate(-90 47.3 98.1)">21</text>
<text x="49.8" y="98.1" transform="rotate(-90 49.8 98.1)">22</text>
<text x="52.4" y="98.1" transform="rotate(-90 52.4 98.1)">23</text>
<text x="54.9" y="98.1" transform="rotate(-90 54.9 98.1)">24</text>
<text x="57.5" y="98.1" transform="rotate(-90 57.5 98.1)">25</text>
<text x="60" y="98.1" transform="rotate(-90 60 98.1)">26</text>
<text x="246" y="126.5">1</text>
<text x="246" y="129.1">2</text>
<text x="248.3" y="127.8">VDD</text>
<text x="248.3" y="130.3">DOUT</text>
<text x="262.3" y="130.3">VSS</text>
<text x="262.9" y="127.8">DIN</text>
<text x="267.8" y="129.1">3</text>
<text x="267.8" y="126.5">4</text>
<text x="35.2" y="136.7">1</text>
<text x="37.5" y="138">1</text>
<text x="62.4" y="138">20</text>
<text x="65.9" y="136.7">20</text>
<text x="35.2" y="139.2">2</text>
<text x="35.2" y="141.8">3</text>
<text x="37.5" y="140.5">2</text>
<text x="37.5" y="143">3</text>
<text x="62.4" y="143">18</text>
<text x="62.4" y="140.5">19</text>
<text x="65.9" y="141.8">18</text>
<text x="65.9" y="139.2">19</text>
<text x="35.2" y="144.3">4</text>
<text x="35.2" y="146.9">5</text>
<text x="35.2" y="149.4">6</text>
<text x="37.5" y="145.6">4</text>
<text x="37.5" y="148.1">5</text>
<text x="62.4" y="148.1">16</text>
<text x="62.4" y="145.6">17</text>
<text x="65.9" y="149.4">15</text>
<text x="65.9" y="146.9">16</text>
<text x="65.9" y="144.3">17</text>
<text x="35.2" y="151.9">7</text>
<text x="35.2" y="154.5">8</text>
<text x="37.5" y="150.7">6</text>
<text x="37.5" y="153.2">7</text>
<text x="37.5" y="155.7">8</text>
<text x="62.4" y="155.7">13</text>
<text x="62.4" y="153.2">14</text>
<text x="62.4" y="150.7">15</text>
<text x="65.9" y="154.5">13</text>
<text x="65.9" y="151.9">14</text>
<text x="34" y="159.6">10</text>
<text x="35.2" y="157">9</text>
<text x="37.5" y="158.3">9</text>
<text x="37.5" y="160.8">10</text>
<text x="62.4" y="160.8">11</text>
<text x="62.4" y="158.3">12</text>
<text x="65.9" y="159.6">11</text>
<text x="65.9" y="157">12</text>
<text x="34" y="162.1">11</text>
<text x="34" y="164.6">12</text>
<text x="34" y="167.2">13</text>
<text x="37.5" y="163.4">11</text>
<text x="37.5" y="165.9">12</text>
<text x="62.4" y="163.4">10</text>
<text x="63.6" y="165.9">9</text>
<text x="65.9" y="167.2">8</text>
<text x="65.9" y="164.6">9</text>
<text x="65.9" y="162.1">10</text>
<text x="34" y="169.7">14</text>
<text x="34" y="172.3">15</text>
<text x="37.5" y="168.4">13</text>
<text x="37.5" y="171">14</text>
<text x="37.5" y="173.5">15</text>
<text x="63.6" y="173.5">6</text>
<text x="63.6" y="171">7</text>
<text x="63.6" y="168.4">8</text>
<text x="65.9" y="172.3">6</text>
<text x="65.9" y="169.7">7</text>
<text x="34" y="174.8">16</text>
<text x="34" y="177.3">17</text>
<text x="34" y="179.9">18</text>
<text x="37.5" y="176.1">16</text>
<text x="37.5" y="178.6">17</text>
<text x="63.6" y="178.6">4</text>
<text x="63.6" y="176.1">5</text>
<text x="65.9" y="179.9">3</text>
<text x="65.9" y="177.3">4</text>
<text x="65.9" y="174.8">5</text>
<text x="34" y="182.4">19</text>
<text x="34" y="185">20</text>
<text x="37.5" y="181.1">18</text>
<text x="37.5" y="183.7">19</text>
<text x="63.6" y="183.7">2</text>
<text x="63.6" y="181.1">3</text>
<text x="65.9" y="185">1</text>
<text x="65.9" y="182.4">2</text>
<text x="37.5" y="186.2">20</text>
<text x="63.6" y="186.2">1</text>
</g>
<g font-size="1.5" fill="#000080">
<text x="260.1" y="47.7">SDCARDSLOT</text>
<text x="229.6" y="93.7">LED1</text>
</g>
</svg>
